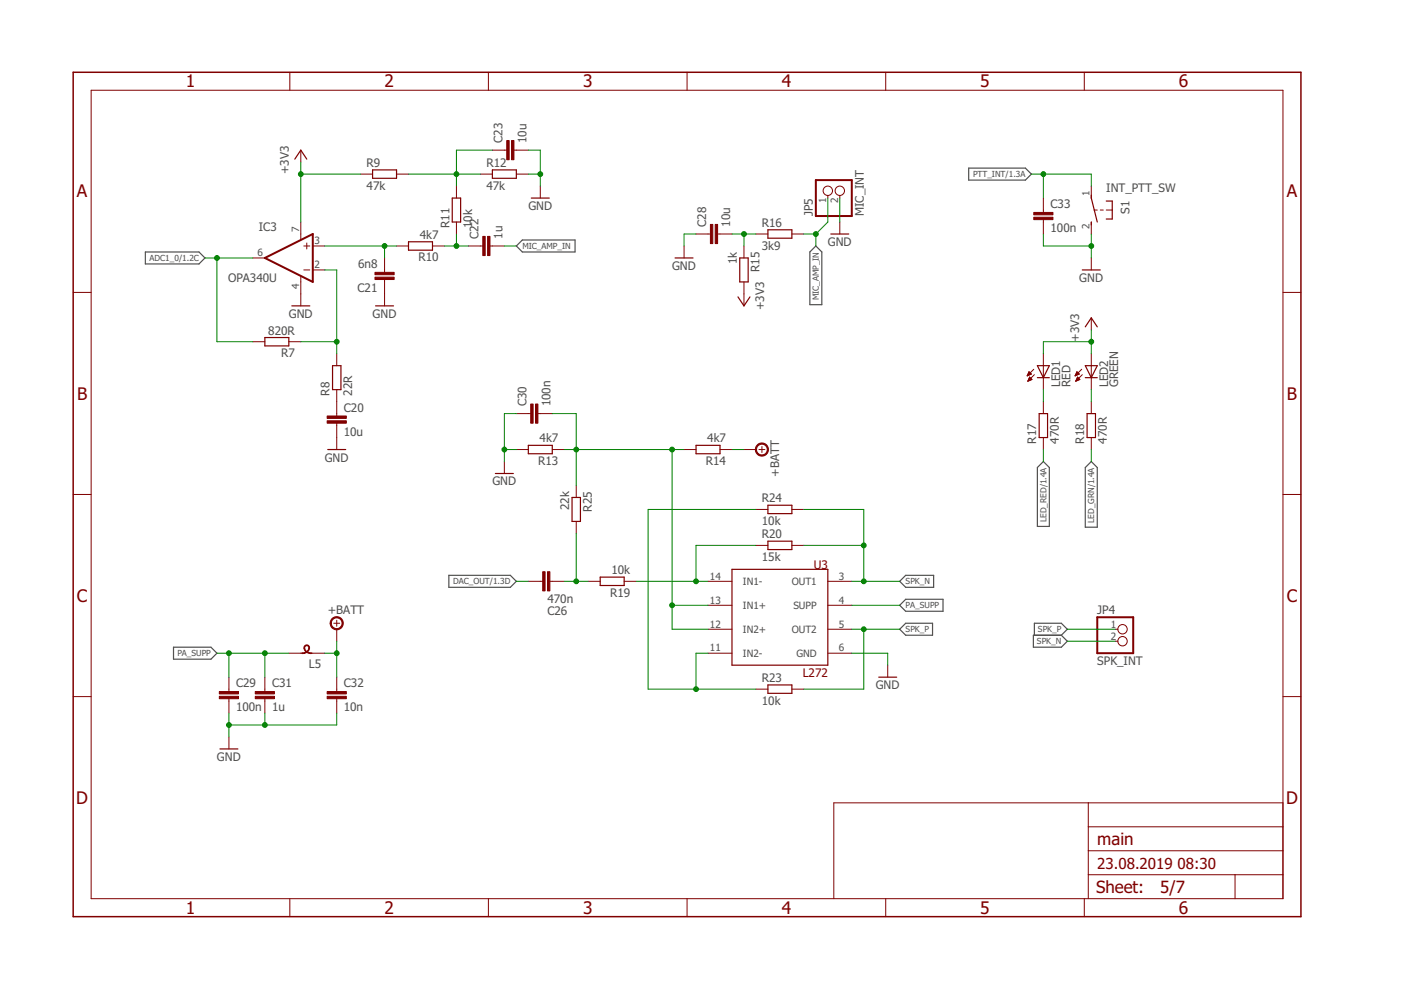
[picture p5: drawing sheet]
<svg xmlns="http://www.w3.org/2000/svg" width="297mm" height="210mm" viewBox="0 0 297 210" stroke-linecap="round" stroke-linejoin="round" font-family="sans-serif">
<g fill="none" stroke="#505050" stroke-width=".25">
<path d="M205.4 35.6h12l1.3 1.3-1.3 1.3h-12zM30.8 53.4h11.4l1.3 1.3-1.3 1.3h-11.4zM109.5 52.2l1.2-1.3h11.2v2.5h-11.2zM173 52.2l1.2 1.2v11.2h-2.5v-11.2zM219.9 99.1l1.3-1.2 1.3 1.2v12.5h-2.6zM231.4 97.9l1.2 1.2v12.7h-2.5v-12.7zM36.8 137.2h7.9l1.3 1.3-1.3 1.3h-7.9zM95.2 122h13l1.3 1.3-1.3 1.2h-13zM190.8 128.3l1.2-1.2h7.9v2.5h-7.9zM190.8 123.3l1.2-1.3h6v2.5h-6zM190.8 133.4l1.2-1.3h5.7v2.6h-5.7zM219.1 134.7h5.9l1.3 1.3-1.3 1.2h-5.9z"/>
<path d="M219.3 134.7v-2.6h5.7l1.3 1.3-1.3 1.3"/>
</g>
<g fill="none" stroke="#800000" stroke-width=".25">
<path d="M62.5 33.7l1.3-1.9 1.2 1.9M79 36h5.1v1.8h-5.1zM104.4 36h5.1v1.8h-5.1zM86.6 51.3h5.1v1.7h-5.1zM95.9 42h1.8v5.1h-1.8zM112.6 42h3.9M143.1 54.7h3.8M156.8 54.7h1.8v5.1h-1.8zM162.8 48.7h5.1v1.8h-5.1zM176.1 49.6h3.9M229.5 57.2h3.8M231.4 41.4v.6l1.2 5.1"/>
<path d="M231.4 47.1v.6M234.5 42.6h1.3v3.8h-1.3M56.2 71.6h5v1.7h-5zM61.9 64.9h3.8M70.5 77.5h1.8v5.1h-1.8zM79.6 64.9h3.8M156.5 62.9l1.2 2 1.3-2M219.9 77.5h2.6l-1.3 2.6zM230.1 77.5h2.5l-1.2 2.6zM230.1 69.3l1.3-1.9 1.2 1.9M69.5 95.3h3.8M112 94.4h5.1v1.8h-5.1z"/>
<path d="M147.6 94.4h5.1v1.8h-5.1zM219.9 80.1h2.6M220.3 87.7h1.8v5.1h-1.8zM230.1 80.1h2.5M230.5 87.7h1.8v5.1h-1.8zM105 100.4h3.8M121.3 105.5h1.8v5.1h-1.8zM162.8 107.1h5.1v1.8h-5.1zM162.8 114.7h5.1v1.8h-5.1zM127.3 122.4h5v1.7h-5zM155.2 120.7h20.3v20.3h-20.3zM46.6 158.8h3.8"/>
<path d="M162.8 145.2h5.1v1.8h-5.1zM186.3 143.6h3.8"/>
</g>
<g fill="none" stroke="#800000" stroke-width=".21">
<path d="M19.3 19.1h252.7v171.4h-252.7zM61.4 15.3v3.8M103.5 15.3v3.8M145.7 15.3v3.8M187.8 15.3v3.8M229.9 15.3v3.8M63.8 31.8v2.6M76.5 36.9h2.5M84.1 36.9h2.5M96.8 39.5v2.5M101.9 36.9h2.5M104.4 31.8h3"/>
<path d="M109 31.8h3M109.5 36.9h2.5M114.6 39.5v2.5M231.4 39.5v2.5M53.6 54.7h2.6M63.8 47.1v3.7M63.8 58.6v6.3M64.4 52.2h1.3M64.4 57.2h1.3M65 51.5v1.3M66.3 52.2h2.6M66.3 57.2h2.6"/>
<path d="M81.5 54.7v3M81.5 59.3v5.6M84.1 52.2h2.5M91.7 52.2h2.5M96.8 47.1v2.5M99.3 52.2h3.1M103.9 52.2h3M145 52.2v2.5M147.6 49.6h3M152.1 49.6h3.1M157.7 52.2v2.5M157.7 59.8v5.1"/>
<path d="M160.3 49.6h2.5M167.9 49.6h2.5M175.5 41.4v.6M178.1 41.4v.6M178.1 47.1v2.5M221.2 42v3M221.2 46.6v3M231.4 47.1v2.5M231.4 54.7v2.5M232 44.5h.6M233.3 44.5h.6M234.5 44.5h1.3"/>
<path d="M15.5 62h3.8M53.6 72.5h2.6M61.2 72.5h2.6M71.4 75v2.5M217.8 79.7h.1M217.9 79.5h.3M217.9 79.4h.6M218 79.3h.7M218 79.2h.5M218.1 79h.3M218.1 78.9h.2M218.2 78.8l.5 .5-.9 .4z"/>
<path d="M218.3 79.9l.5 .6-.9 .3zM219.2 78.3l-1.4 1.4M219.3 79.4l-1.4 1.4M221.2 75v7.6M228 79.7h.1M228 79.5h.3M228.1 79.4h.5M228.1 79.3h.7M228.2 79.2h.5M228.2 79h.4M228.3 78.9h.2M228.5 79.9l.5 .6-.9 .3z"/>
<path d="M228.8 79.3l-.5-.5-.4 .9M228.8 79.3l-.9 .4M229.3 78.3l-1.4 1.4M229.5 79.4l-1.4 1.4M231.4 67.4v2.5M231.4 75v7.6M272 62h3.8M71.4 82.6v5.6M71.4 89.7v5.6M106.9 97.9v2.5M109.5 95.3h2.5M109.5 87.7h3"/>
<path d="M114 87.7h3.1M117.1 95.3h2.5M145 95.3h2.6M152.7 95.3h2.5M157.7 95.3h2.6M160.9 95.3h1.3M161.5 94.7v1.2M218 80.7h.2M218 80.6h.5M218.1 80.5h.6M218.1 80.4h.6M218.2 80.2h.4"/>
<path d="M218.2 80.1h.3M218.3 80h.1M221.2 85.2v2.5M221.2 92.8v2.5M228.1 80.7h.2M228.2 80.6h.4M228.2 80.5h.7M228.3 80.4h.6M228.3 80.2h.4M228.4 80.1h.2M228.4 80h.1M231.4 85.2v2.5"/>
<path d="M231.4 92.8v2.5M15.5 104.8h3.8M122.2 102.9v2.6M122.2 110.6v2.5M160.3 115.6h2.5M160.3 108h2.5M167.9 115.6h2.5M167.9 108h2.5M272 104.8h3.8M61.2 138.5h2.8M66.1 138.5h2.8M70.8 132.1h1.2"/>
<path d="M71.4 131.5v1.3M71.4 133.4v2.6M112 123.3h3.1M116.6 123.3h3M124.7 123.3h2.6M132.3 123.3h2.6M150.1 133.4h5.1M150.1 138.5h5.1M150.1 123.3h5.1M150.1 128.3h5.1M175.5 133.4h5.1M175.5 138.5h5.1"/>
<path d="M175.5 123.3h5.1M175.5 128.3h5.1M236.5 133.4h.5M236.5 136h.5M15.5 147.7h3.8M48.5 143.6v3M48.5 148.1v3.1M48.5 156.3v2.5M56.2 143.6v3M56.2 148.1v3.1M71.4 143.6v3M71.4 148.1v3.1"/>
<path d="M160.3 146.1h2.5M167.9 146.1h2.5M188.2 141v2.6M272 147.7h3.8M230.7 170.2v20.3M230.7 175.3h41.3M272 170.2h-95.2v20.3M61.4 190.5v3.9M103.5 190.5v3.9M145.7 190.5v3.9M187.8 190.5v3.9M229.9 190.5v3.9"/>
<path d="M230.7 185.5h41.3M230.7 180.4h41.3M261.9 185.5v5"/>
<circle cx="175.5" cy="40.4" r=".99"/>
<circle cx="178.1" cy="40.4" r=".99"/>
<circle cx="238" cy="136" r=".99"/>
<circle cx="238" cy="133.4" r=".99"/>
</g>
<g fill="#800000" stroke="#800000" stroke-width=".21">
<path d="M219.2 46.1h4v.5h-4z"/>
<path d="M219.2 45h4v.6h-4z"/>
<path d="M69.4 89.2h4v.5h-4z"/>
<path d="M69.4 88.2h4v.5h-4z"/>
<path d="M103.4 50.1h.5v4.1h-.5z"/>
<path d="M102.4 50.1h.5v4.1h-.5z"/>
<path d="M46.5 147.6h4.1v.5h-4.1z"/>
<path d="M46.5 146.6h4.1v.5h-4.1z"/>
<path d="M69.4 147.6h4v.5h-4z"/>
<path d="M69.4 146.6h4v.5h-4z"/>
<path d="M54.1 147.6h4.1v.5h-4.1z"/>
<path d="M54.1 146.6h4.1v.5h-4.1z"/>
<path d="M116.1 121.2h.5v4.1h-.5z"/>
<path d="M115.1 121.2h.5v4.1h-.5z"/>
<path d="M113.5 85.7h.5v4h-.5z"/>
<path d="M112.5 85.7h.5v4h-.5z"/>
<path d="M151.6 47.6h.5v4h-.5z"/>
<path d="M150.6 47.6h.5v4h-.5z"/>
<path d="M108.5 29.8h.5v4.1h-.5z"/>
<path d="M107.4 29.8h.5v4.1h-.5z"/>
<path d="M79.5 57.7h4.1v.6h-4.1z"/>
<path d="M79.5 58.8h4.1v.5h-4.1z"/>
</g>
<path d="M15.5 15.3h260.3v179.1h-260.3z" fill="none" stroke="#800000" stroke-width=".32"/>
<path d="M173 38.2h7.6v7.6h-7.6zM56.2 54.7l10.1-5.1v10.2zM232.6 130.9h7.7v7.6h-7.7z" fill="none" stroke="#800000" stroke-width=".42"/>
<g fill="#800000" stroke="#800000" stroke-width=".21">
<path d="M64 138.4l1-.2 .1 .1-.9 .3h-.2z" fill-rule="evenodd"/>
<path d="M64.5 137.5h.1l.5 .7-.1 .1z" fill-rule="evenodd"/>
<path d="M65.5 137.5h.1l-.1 .3-.4 .5-.1-.1z" fill-rule="evenodd"/>
<path d="M64.6 137a.6 .6 0 0 1 .7-.2 .6 .6 0 0 1 .3 .7h-.1a.45 .45 0 0 0-.5-.6 .45 .45 0 0 0-.4 .6l-.2-.1z" fill-rule="evenodd"/>
<path d="M65.1 138.2l.9 .2 .1 .2-.6-.1-.5-.2z" fill-rule="evenodd"/>
<path d="M70.4 131.2a1.4 1.4 0 0 1 2.2 .2 1.4 1.4 0 0 1-.8 2.1 1.4 1.4 0 0 1-1.8-1.4h.3a1.14 1.14 0 0 1 1.6-.9 1.14 1.14 0 0 1 .2 1.9 1.14 1.14 0 0 1-1.8-.7v-.3h-.3z" fill-rule="evenodd"/>
<path d="M160.5 94.4a1.39 1.39 0 0 1 2.2 .2 1.39 1.39 0 0 1-.8 2.1 1.39 1.39 0 0 1-1.8-1.4h.3a1.14 1.14 0 0 1 1.7-.9 1.14 1.14 0 0 1 .1 1.9 1.14 1.14 0 0 1-1.8-.7v-.3h-.3z" fill-rule="evenodd"/>
</g>
<g fill="none" stroke="#008000" stroke-width=".21">
<path d="M63.8 36.9h12.7M63.8 34.4v12.7M86.6 36.9h15.3M104.4 31.8h-7.6v7.7M112 36.9h2.6M112 31.8h2.6v7.7M218.7 36.9h12.7v2.6M221.2 36.9v5.1M43.5 54.7h10.1M46 54.7v17.8h7.6M68.9 52.2h15.2M68.9 57.2h2.5v17.8"/>
<path d="M81.5 52.2v2.5M94.2 52.2h5.1M96.8 49.6v2.6M106.9 52.2h2.6M147.6 49.6h-2.6v2.6M155.2 49.6h5.1M157.7 49.6v2.6M170.4 49.6h2.6M173 49.6v2.6M175.5 42v5.1l-2.5 2.5M178.1 42v5.1M221.2 49.6v2.6h10.2"/>
<path d="M231.4 49.6v5.1M63.8 72.5h7.6M231.4 69.9v5.1M231.4 72.5h-10.2v2.5M106.9 95.3h2.6M109.5 87.7h-2.6v10.2M117.1 87.7h5.1v15.2M119.6 95.3h25.4M142.5 95.3v38.1h7.6M155.2 95.3h2.5M221.2 82.6v2.6M221.2 95.3v2.6"/>
<path d="M231.4 82.6v2.6M231.4 95.3v2.6M122.2 113.1v10.2M160.3 115.6h-12.7v7.7M160.3 108h-22.9v38.1h22.9M170.4 115.6h12.7M170.4 108h12.7v15.3M46 138.5h15.2M48.5 138.5v5.1M56.2 138.5v5.1M68.9 138.5h2.5M71.4 136v7.6"/>
<path d="M109.5 123.3h2.5M119.6 123.3h5.1M134.9 123.3h15.2M142.5 128.3h7.6M150.1 138.5h-2.5v7.6M180.6 138.5h7.6v2.5M180.6 128.3h10.2M180.6 123.3h10.2M180.6 133.4h10.2M183.1 133.4v12.7h-12.7M226.3 136h10.2M226.3 133.4h10.2"/>
<path d="M48.5 151.2v5.1M56.2 151.2v2.5M71.4 151.2v2.5h-22.9"/>
</g>
<g fill="#008000" stroke="#008000" stroke-width=".21">
<circle cx="231.4" cy="52.2" r=".51"/>
<circle cx="48.5" cy="153.7" r=".51"/>
<circle cx="56.2" cy="153.7" r=".51"/>
<circle cx="114.6" cy="36.9" r=".51"/>
<circle cx="106.9" cy="95.3" r=".51"/>
<circle cx="221.2" cy="36.9" r=".51"/>
<circle cx="231.4" cy="72.5" r=".51"/>
<circle cx="63.8" cy="36.9" r=".51"/>
<circle cx="46" cy="54.7" r=".51"/>
<circle cx="96.8" cy="52.2" r=".51"/>
<circle cx="173" cy="49.6" r=".51"/>
<circle cx="56.2" cy="138.5" r=".51"/>
<circle cx="48.5" cy="138.5" r=".51"/>
<circle cx="122.2" cy="123.3" r=".51"/>
<circle cx="157.7" cy="49.6" r=".51"/>
<circle cx="96.8" cy="36.9" r=".51"/>
<circle cx="81.5" cy="52.2" r=".51"/>
<circle cx="71.4" cy="72.5" r=".51"/>
<circle cx="71.4" cy="138.5" r=".51"/>
<circle cx="147.6" cy="123.3" r=".51"/>
<circle cx="183.1" cy="115.6" r=".51"/>
<circle cx="183.1" cy="123.3" r=".51"/>
<circle cx="183.1" cy="133.4" r=".51"/>
<circle cx="122.2" cy="95.3" r=".51"/>
<circle cx="142.5" cy="128.3" r=".51"/>
<circle cx="142.5" cy="95.3" r=".51"/>
<circle cx="147.6" cy="146.1" r=".51"/>
</g>
<g font-size="3.7" fill="#800000">
<text x="39.4" y="18.5">1</text>
<text x="81.5" y="18.5">2</text>
<text x="123.6" y="18.5">3</text>
<text x="165.7" y="18.5">4</text>
<text x="207.8" y="18.5">5</text>
<text x="250" y="18.5">6</text>
<text x="16.3" y="41.9">A</text>
<text x="272.8" y="41.9">A</text>
<text x="16.3" y="84.7">B</text>
<text x="272.8" y="84.7">B</text>
<text x="16.3" y="127.6">C</text>
<text x="272.8" y="127.6">C</text>
<text x="16.2" y="170.4">D</text>
<text x="272.7" y="170.4">D</text>
<text x="39.4" y="193.7">1</text>
<text x="81.5" y="193.7">2</text>
<text x="123.6" y="193.7">3</text>
<text x="165.7" y="193.7">4</text>
<text x="207.8" y="193.7">5</text>
<text x="250" y="193.7">6</text>
</g>
<g font-size="3.6" fill="#800000">
<text x="232.6" y="179.1">main</text>
<text x="232.4" y="189.4">Sheet:</text>
<text x="246" y="189.3">5/7</text>
</g>
<g font-size="3.2" fill="#800000">
<text x="232.6" y="184.2">23.08.2019</text>
<text x="249.7" y="184.2">08:30</text>
</g>
<g font-size="2.5" fill="#505050">
<text x="77.7" y="35.4">R9</text>
<text x="103.1" y="35.4">R12</text>
<text x="106.6" y="30.3" transform="rotate(-90 106.6 30.3)">C23</text>
<text x="111.6" y="30.3" transform="rotate(-90 111.6 30.3)">10u</text>
<text x="61.2" y="36.9" transform="rotate(-90 61.2 36.9)">+3V3</text>
<text x="77.7" y="40.2">47k</text>
<text x="103.1" y="40.2">47k</text>
<text x="234.6" y="40.7">INT_PTT_SW</text>
<text x="112" y="44.5">GND</text>
<text x="172.3" y="45.8" transform="rotate(-90 172.3 45.8)">JP5</text>
<text x="183.1" y="45.8" transform="rotate(-90 183.1 45.8)">MIC_INT</text>
<text x="222.7" y="44.1">C33</text>
<text x="239.5" y="45.4" transform="rotate(-90 239.5 45.4)">S1</text>
<text x="54.9" y="49">IC3</text>
<text x="89" y="50.6">4k7</text>
<text x="95.3" y="48.3" transform="rotate(-90 95.3 48.3)">R11</text>
<text x="100.1" y="48.3" transform="rotate(-90 100.1 48.3)">10k</text>
<text x="101.5" y="50.6" transform="rotate(-90 101.5 50.6)">C22</text>
<text x="106.6" y="50.6" transform="rotate(-90 106.6 50.6)">1u</text>
<text x="149.7" y="48.1" transform="rotate(-90 149.7 48.1)">C28</text>
<text x="154.8" y="48.1" transform="rotate(-90 154.8 48.1)">10u</text>
<text x="161.5" y="52.9">3k9</text>
<text x="161.5" y="48.1">R16</text>
<text x="175.5" y="52.1">GND</text>
<text x="222.7" y="49.2">100n</text>
<text x="48.4" y="59.8">OPA340U</text>
<text x="75.9" y="56.8">6n8</text>
<text x="88.7" y="55.4">R10</text>
<text x="142.5" y="57.2">GND</text>
<text x="156.2" y="56" transform="rotate(-90 156.2 56)">1k</text>
<text x="161" y="57.7" transform="rotate(-90 161 57.7)">R15</text>
<text x="228.8" y="59.8">GND</text>
<text x="75.8" y="61.9">C21</text>
<text x="162" y="65.8" transform="rotate(-90 162 65.8)">+3V3</text>
<text x="56.9" y="70.9">820R</text>
<text x="61.2" y="67.4">GND</text>
<text x="79" y="67.4">GND</text>
<text x="59.6" y="75.7">R7</text>
<text x="228.8" y="72.5" transform="rotate(-90 228.8 72.5)">+3V3</text>
<text x="69.9" y="83.9" transform="rotate(-90 69.9 83.9)">R8</text>
<text x="74.7" y="83.9" transform="rotate(-90 74.7 83.9)">22R</text>
<text x="224.8" y="82.1" transform="rotate(-90 224.8 82.1)">LED1</text>
<text x="226.9" y="82.1" transform="rotate(-90 226.9 82.1)">RED</text>
<text x="234.9" y="82.1" transform="rotate(-90 234.9 82.1)">LED2</text>
<text x="237.1" y="82.1" transform="rotate(-90 237.1 82.1)">GREEN</text>
<text x="72.9" y="87.3">C20</text>
<text x="111.6" y="86.2" transform="rotate(-90 111.6 86.2)">C30</text>
<text x="116.7" y="86.2" transform="rotate(-90 116.7 86.2)">100n</text>
<text x="72.9" y="92.4">10u</text>
<text x="114.4" y="93.8">4k7</text>
<text x="150" y="93.8">4k7</text>
<text x="219.7" y="94" transform="rotate(-90 219.7 94)">R17</text>
<text x="224.5" y="94" transform="rotate(-90 224.5 94)">470R</text>
<text x="229.9" y="94" transform="rotate(-90 229.9 94)">R18</text>
<text x="234.7" y="94" transform="rotate(-90 234.7 94)">470R</text>
<text x="68.8" y="97.9">GND</text>
<text x="114.1" y="98.6">R13</text>
<text x="149.7" y="98.6">R14</text>
<text x="165.2" y="101.1" transform="rotate(-90 165.2 101.1)">+BATT</text>
<text x="104.4" y="102.9">GND</text>
<text x="161.5" y="106.5">R24</text>
<text x="120.7" y="108.2" transform="rotate(-90 120.7 108.2)">22k</text>
<text x="125.5" y="108.5" transform="rotate(-90 125.5 108.5)">R25</text>
<text x="161.5" y="111.3">10k</text>
<text x="161.5" y="118.9">15k</text>
<text x="161.5" y="114.1">R20</text>
<text x="129.6" y="121.7">10k</text>
<text x="69.5" y="130.2">+BATT</text>
<text x="116.1" y="127.9">470n</text>
<text x="116.1" y="130.5">C26</text>
<text x="129.3" y="126.5">R19</text>
<text x="232.6" y="130.2">JP4</text>
<text x="65.5" y="141.5">L5</text>
<text x="232.6" y="141">SPK_INT</text>
<text x="50.1" y="145.7">C29</text>
<text x="57.7" y="145.7">C31</text>
<text x="72.9" y="145.7">C32</text>
<text x="161.5" y="149.4">10k</text>
<text x="161.5" y="144.6">R23</text>
<text x="185.7" y="146.1">GND</text>
<text x="50.1" y="150.8">100n</text>
<text x="57.7" y="150.8">1u</text>
<text x="72.9" y="150.8">10n</text>
<text x="46" y="161.3">GND</text>
</g>
<g font-size="2.5" fill="#800000">
<text x="172.5" y="120.7">U3</text>
<text x="170.2" y="143.6">L272</text>
</g>
<g font-size="2.1" fill="#505050">
<text x="231" y="41.6" transform="rotate(-90 231 41.6)">1</text>
<text x="175.2" y="43" transform="rotate(-90 175.2 43)">1</text>
<text x="177.7" y="43" transform="rotate(-90 177.7 43)">2</text>
<text x="63.4" y="49.3" transform="rotate(-90 63.4 49.3)">7</text>
<text x="66.7" y="51.8">3</text>
<text x="231" y="48.6" transform="rotate(-90 231 48.6)">2</text>
<text x="54.6" y="54.3">6</text>
<text x="66.7" y="56.9">2</text>
<text x="63.4" y="61.3" transform="rotate(-90 63.4 61.3)">4</text>
<text x="150.5" y="122.9">14</text>
<text x="157.5" y="124">IN1-</text>
<text x="167.9" y="124">OUT1</text>
<text x="177.8" y="122.9">3</text>
<text x="150.5" y="128">13</text>
<text x="157.5" y="129.1">IN1+</text>
<text x="168.2" y="129.1">SUPP</text>
<text x="177.8" y="128">4</text>
<text x="150.5" y="133.1">12</text>
<text x="157.5" y="134.2">IN2+</text>
<text x="167.9" y="134.2">OUT2</text>
<text x="177.8" y="133.1">5</text>
<text x="235.5" y="133.1">1</text>
<text x="235.5" y="135.6">2</text>
<text x="150.5" y="138.1">11</text>
<text x="157.5" y="139.2">IN2-</text>
<text x="168.9" y="139.2">GND</text>
<text x="177.8" y="138.1">6</text>
</g>
<g font-size="1.8" fill="#505050">
<text x="206.3" y="37.5">PTT_INT/1.3A</text>
<text x="110.7" y="52.8">MIC_AMP_IN</text>
<text x="31.7" y="55.3">ADC1_0/1.2C</text>
<text x="173.6" y="63.7" transform="rotate(-90 173.6 63.7)">MIC_AMP_IN</text>
<text x="221.9" y="110.7" transform="rotate(-90 221.9 110.7)">LED_RED/1.4A</text>
<text x="232" y="110.9" transform="rotate(-90 232 110.9)">LED_GRN/1.4A</text>
<text x="96.1" y="123.9">DAC_OUT/1.3D</text>
<text x="192" y="123.9">SPK_N</text>
<text x="192" y="129">PA_SUPP</text>
<text x="192" y="134">SPK_P</text>
<text x="219.9" y="136.6">SPK_N</text>
<text x="220.1" y="134">SPK_P</text>
<text x="37.6" y="139.1">PA_SUPP</text>
</g>
</svg>
